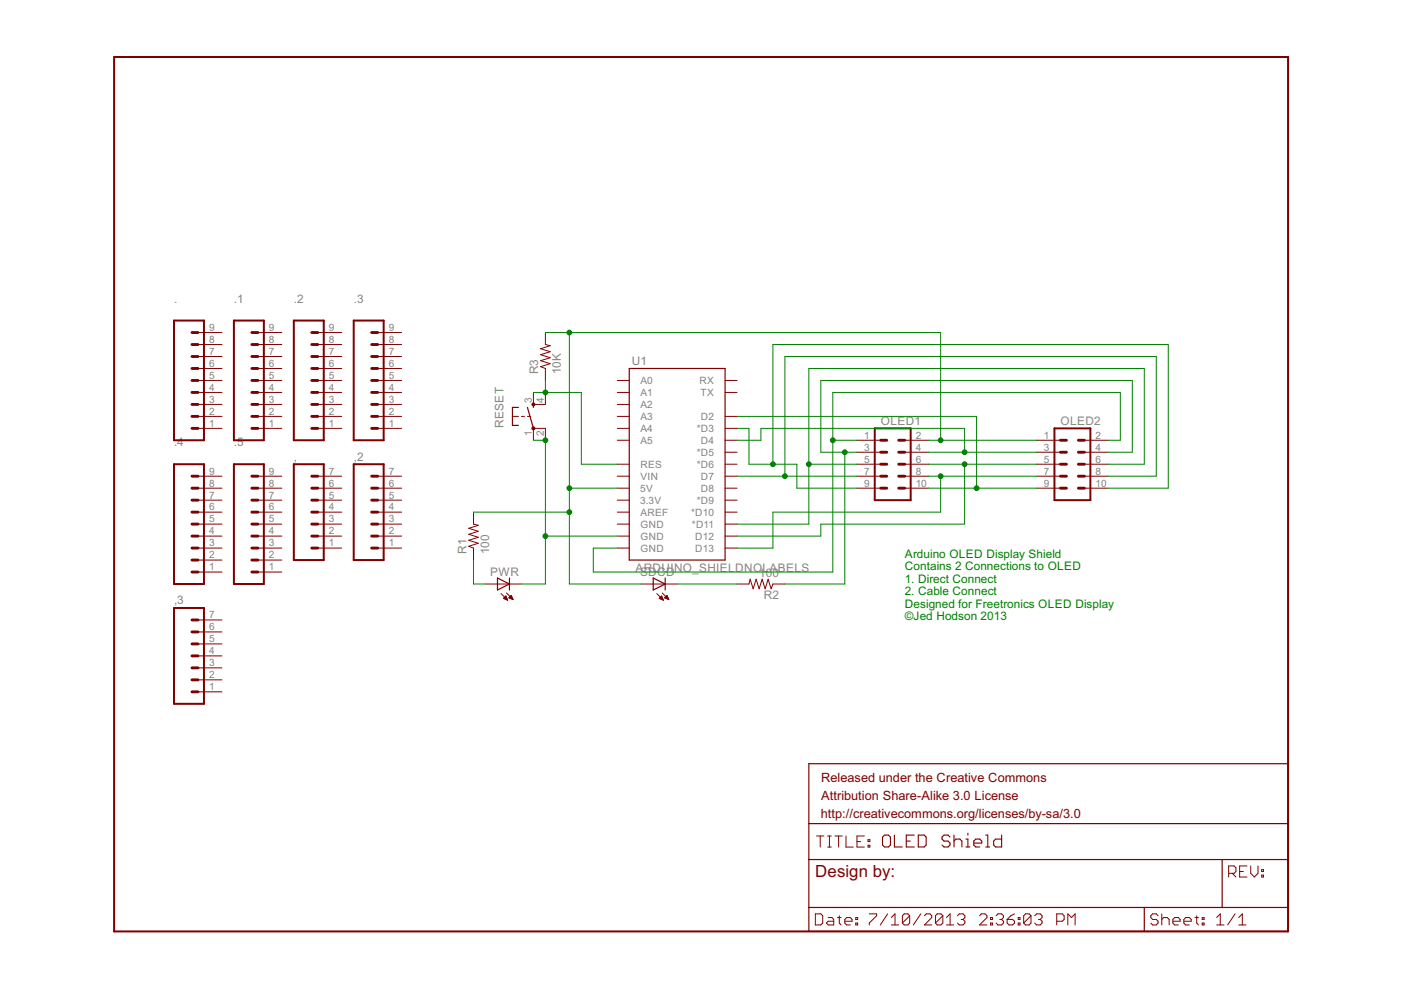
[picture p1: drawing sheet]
<svg xmlns="http://www.w3.org/2000/svg" width="297mm" height="210mm" viewBox="0 0 297 210" stroke-linecap="round" stroke-linejoin="round" font-family="sans-serif">
<g fill="none" stroke="#800000" stroke-width=".25">
<path d="M133.4 78.1h20.3v40.6h-20.3zM109.9 86.4h-1.3v3.8h1.3M111.8 86.4l1.3 4.4M113.1 85.7v.7M105.5 122.6l2.5 1.2-2.5 1.3zM108 122.6v2.5M138.5 122.6l2.5 1.2-2.5 1.3zM141 122.6v2.5M171.5 161.9h101.6v35.6h-101.6zM171.5 174.6h101.6M171.5 182.2h101.6M171.5 192.4h101.6"/>
<path d="M242.6 192.4v5.1M259.1 182.2v10.2"/>
</g>
<g fill="none" stroke="#800000" stroke-width=".21">
<path d="M42 78.1h5.1M42 75.6h5.1M42 73h5.1M42 70.5h5.1M54.7 78.1h5.1M54.7 75.6h5.1M54.7 73h5.1M54.7 70.5h5.1M67.4 78.1h5.1M67.4 75.6h5.1M67.4 73h5.1M67.4 70.5h5.1"/>
<path d="M80.1 78.1h5.1M80.1 75.6h5.1M80.1 73h5.1M80.1 70.5h5.1M115.6 70.5v2.5l1 .3-2 .6 2 .7-2 .6 2 .6-2 .7 2 .6-2 .6 1 .4v2.6M42 80.7h5.1M42 83.2h5.1M42 88.3h5.1M42 90.8h5.1M42 85.7h5.1M54.7 80.7h5.1M54.7 83.2h5.1"/>
<path d="M54.7 88.3h5.1M54.7 90.8h5.1M54.7 85.7h5.1M67.4 80.7h5.1M67.4 83.2h5.1M67.4 88.3h5.1M67.4 90.8h5.1M67.4 85.7h5.1M80.1 80.7h5.1M80.1 83.2h5.1M80.1 88.3h5.1M80.1 90.8h5.1"/>
<path d="M80.1 85.7h5.1M108.6 88.3h1.3M110.6 88.3h.6M111.8 88.3h.7M113.1 93.3v-2.5h2.5v2.5M113.1 83.2v2.5h2.5v-2.5M130.9 80.7h2.5M130.9 83.2h2.5M130.9 88.3h2.5M130.9 90.8h2.5M130.9 93.3h2.5M130.9 98.4h2.5"/>
<path d="M130.9 85.7h2.5M153.7 80.7h2.6M153.7 83.2h2.6M153.7 88.3h2.6M153.7 90.8h2.6M153.7 93.3h2.6M153.7 95.9h2.6M153.7 98.4h2.6M181.7 93.3h5M181.7 95.9h5M181.7 98.4h5M191.8 93.3h5.1"/>
<path d="M191.8 95.9h5.1M191.8 98.4h5.1M219.8 93.3h5M219.8 95.9h5M219.8 98.4h5M229.9 93.3h5.1M229.9 95.9h5.1M229.9 98.4h5.1M42 101h5.1M42 103.5h5.1M42 106h5.1M42 108.6h5.1"/>
<path d="M42 111.1h5.1M42 113.7h5.1M42 116.2h5.1M42 118.7h5.1M54.7 101h5.1M54.7 103.5h5.1M54.7 106h5.1M54.7 108.6h5.1M54.7 111.1h5.1M54.7 113.7h5.1M54.7 116.2h5.1M54.7 118.7h5.1"/>
<path d="M67.4 101h5.1M67.4 103.5h5.1M67.4 106h5.1M67.4 108.6h5.1M67.4 111.1h5.1M67.4 113.7h5.1M67.4 116.2h5.1M80.1 101h5.1M80.1 103.5h5.1M80.1 106h5.1M80.1 108.6h5.1M80.1 111.1h5.1"/>
<path d="M80.1 113.7h5.1M80.1 116.2h5.1M100.4 108.6v2.5l1 .3-2 .6 2 .6-2 .7 2 .6-2 .7 2 .6-2 .6 1 .4v2.5M130.9 101h2.5M130.9 103.5h2.5M130.9 106h2.5M130.9 108.6h2.5M130.9 111.1h2.5M130.9 113.7h2.5M130.9 116.2h2.5M153.7 101h2.6M153.7 103.5h2.6"/>
<path d="M153.7 106h2.6M153.7 108.6h2.6M153.7 111.1h2.6M153.7 113.7h2.6M153.7 116.2h2.6M181.7 101h5M181.7 103.5h5M191.8 101h5.1M191.8 103.5h5.1M219.8 101h5M219.8 103.5h5M229.9 101h5.1"/>
<path d="M229.9 103.5h5.1M42 121.3h5.1M42 139.1h5.1M42 136.5h5.1M42 134h5.1M42 131.4h5.1M54.7 121.3h5.1M102.9 123.8h7.7M106.2 125.9l1.4 1.4M106.7 126.9l.6-.5 .3 .9zM106.8 126.9h.7M106.8 126.8h.6"/>
<path d="M107 126.7h.4M107.1 126.6h.2M107.1 127h.4M107.2 126.4h.1M107.4 125.7l1.4 1.4M107.4 127.1h.2M107.9 126.7l.5-.5 .4 .9zM108 126.8h.6M108 126.7h.6M108.1 126.6h.4M108.2 126.4h.3M108.2 126.9h.5"/>
<path d="M108.3 126.3h.1M108.5 127h.2M136 123.8h7.6M139.3 125.9l1.4 1.4M139.8 126.9l.5-.5 .4 .9zM139.8 126.9h.7M139.8 126.8h.6M140 126.7h.4M140.1 126.6h.2M140.1 127h.4M140.2 126.4h.1M140.4 127.1h.2"/>
<path d="M140.4 125.7l1.4 1.4M140.9 126.7l.5-.5 .4 .9zM141 126.7h.6M141 126.8h.6M141.1 126.6h.4M141.2 126.4h.3M141.3 126.9h.4M141.4 126.3h.1M141.5 127h.3M156.3 123.8h2.5l.2-1 .7 2 .6-2 .7 2 .6-2 .6 2 .7-2 .6 2 .4-1h2.5M42 146.7h5.1M42 144.1h5.1"/>
<path d="M42 141.6h5.1M173.1 177.2h1.6M173.9 177.2v2.4M175.5 177.2h.8M175.5 179.6h.8M175.9 177.2v2.4M177 177.2h1.6M177.8 177.2v2.4M179.4 177.2v2.4h1.5M181.7 178.4h.8M183.3 177.2h-1.6v2.4h1.6M184 179.2h.4v.4h-.4z"/>
<path d="M184 178h.4v.4h-.4zM172.9 193.8h1.1l.4 .4v1.5l-.4 .4h-1.1zM175.6 194.5h.8l.4 .4v1.2h-1.2l-.4-.4 .4-.4h1.2M177.5 194.5h.8M177.9 194.2v1.5l.4 .4M179.1 195.3h1.6v-.4l-.4-.4h-.8l-.4 .4v.8l.4 .4h.8M181.4 195.7h.4v.4h-.4zM181.4 194.5h.4v.4h-.4zM184.3 193.8h1.6v.4l-1.6 1.5v.4M188.2 193.8l-1.6 2.3M189 196.1h1.5M189 194.5l.8-.7v2.3"/>
<path d="M192.9 194.2v1.5l-.4 .4h-.8l-.4-.4M192.9 194.2l-.4-.4h-.8l-.4 .4v1.5M192.9 194.2l-1.6 1.5M195.2 193.8l-1.5 2.3M196 194.2l.4-.4h.8l.3 .4v.3l-1.5 1.6h1.5M199.9 194.2v1.5l-.4 .4h-.8l-.4-.4M199.9 194.2l-.4-.4h-.8l-.4 .4v1.5M199.9 194.2l-1.6 1.5M200.7 196.1h1.5M200.7 194.5l.7-.7v2.3M203 194.2l.4-.4h.8l.4 .4v.3l-.4 .4M203.8 194.9h.4"/>
<path d="M204.2 194.9l.4 .4v.4l-.4 .4h-.8l-.4-.4M207.7 194.2l.4-.4h.8l.4 .4v.3l-1.6 1.6h1.6M210 195.7h.4v.4h-.4zM210 194.5h.4v.4h-.4zM211.2 194.2l.4-.4h.8l.3 .4v.3l-.3 .4M212 194.9h.4M212.4 194.9l.3 .4v.4l-.3 .4h-.8l-.4-.4M213.5 194.9h1.2l.4 .4v.4l-.4 .4h-.8l-.4-.4zM215.1 193.8l-.8 .4-.8 .7M215.9 195.7h.4v.4h-.4zM215.9 194.5h.4v.4h-.4zM218.6 194.2v1.5l-.4 .4h-.8l-.4-.4"/>
<path d="M218.6 194.2l-.4-.4h-.8l-.4 .4v1.5M218.6 194.2l-1.6 1.5M219.4 194.2l.4-.4h.8l.3 .4v.3l-.3 .4M220.2 194.9h.4M220.6 194.9l.3 .4v.4l-.3 .4h-.8l-.4-.4M224 195.3h1.2l.4-.4v-.7l-.4-.4h-1.2v2.3M226.4 196.1v-2.3l.8 .7 .7-.7v2.3M245.5 194.2l-.3-.4h-.8l-.4 .4v.3l.4 .4h.8l.3 .4v.4l-.3 .4h-.8l-.4-.4M246.3 194.9l.4-.4h.8l.4 .4v1.2M246.3 193.8v2.3M248.7 195.3h1.5v-.4l-.4-.4h-.8l-.3 .4v.8l.3 .4h.8M251 195.3h1.6v-.4l-.4-.4h-.8l-.4 .4v.8l.4 .4h.8"/>
<path d="M253.3 194.5h.8M253.7 194.2v1.5l.4 .4M254.9 195.7h.4v.4h-.4zM254.9 194.5h.4v.4h-.4zM258 196.1h1.5M258 194.5l.7-.7v2.3M260.5 185.2h1.2l.3-.4v-.8l-.3-.4h-1.2v2.3M261.3 185.2l.7 .7M261.9 193.8l-1.6 2.3M262.6 196.1h1.6M262.6 194.5l.8-.7v2.3M262.8 184.8h.8"/>
<path d="M264.4 183.6h-1.6v2.3h1.6M265.2 183.6v1.6l.7 .7 .8-.7v-1.6M267.5 185.5h.4v.4h-.4zM267.5 184.4h.4v.4h-.4z"/>
</g>
<path d="M24.2 12.1h248.9v185.4h-248.9zM36.9 68h6.3v25.3h-6.3zM49.6 68h6.3v25.3h-6.3zM62.3 68h6.3v25.3h-6.3zM75 68h6.3v25.3h-6.3zM36.9 98.4h6.3v25.4h-6.3zM49.6 98.4h6.3v25.4h-6.3zM62.3 98.4h6.3v20.3h-6.3zM75 98.4h6.3v20.3h-6.3zM185.5 90.8h7.6v15.2h-7.6zM223.6 90.8h7.6v15.2h-7.6zM36.9 128.9h6.3v20.3h-6.3z" fill="none" stroke="#800000" stroke-width=".42"/>
<g fill="none" stroke="#800000" stroke-width=".61">
<path d="M40.7 78.1h1.3M40.7 75.6h1.3M40.7 73h1.3M40.7 70.5h1.3M53.4 78.1h1.3M53.4 75.6h1.3M53.4 73h1.3M53.4 70.5h1.3M66.1 78.1h1.3M66.1 75.6h1.3M66.1 73h1.3M66.1 70.5h1.3"/>
<path d="M78.8 78.1h1.3M78.8 75.6h1.3M78.8 73h1.3M78.8 70.5h1.3M40.7 85.7h1.3M40.7 88.3h1.3M40.7 90.8h1.3M40.7 80.7h1.3M40.7 83.2h1.3M53.4 85.7h1.3M53.4 88.3h1.3M53.4 90.8h1.3"/>
<path d="M53.4 80.7h1.3M53.4 83.2h1.3M66.1 85.7h1.3M66.1 88.3h1.3M66.1 90.8h1.3M66.1 80.7h1.3M66.1 83.2h1.3M78.8 85.7h1.3M78.8 88.3h1.3M78.8 90.8h1.3M78.8 80.7h1.3M78.8 83.2h1.3"/>
<path d="M186.7 98.4h1.3M186.7 93.3h1.3M186.7 95.9h1.3M190.5 98.4h1.3M190.5 93.3h1.3M190.5 95.9h1.3M224.8 98.4h1.3M224.8 93.3h1.3M224.8 95.9h1.3M228.6 98.4h1.3M228.6 93.3h1.3M228.6 95.9h1.3"/>
<path d="M40.7 101h1.3M40.7 103.5h1.3M40.7 116.2h1.3M40.7 118.7h1.3M40.7 111.1h1.3M40.7 113.7h1.3M40.7 108.6h1.3M40.7 106h1.3M53.4 101h1.3M53.4 103.5h1.3M53.4 116.2h1.3M53.4 118.7h1.3"/>
<path d="M53.4 111.1h1.3M53.4 113.7h1.3M53.4 108.6h1.3M53.4 106h1.3M66.1 101h1.3M66.1 103.5h1.3M66.1 116.2h1.3M66.1 111.1h1.3M66.1 113.7h1.3M66.1 108.6h1.3M66.1 106h1.3M78.8 101h1.3"/>
<path d="M78.8 103.5h1.3M78.8 116.2h1.3M78.8 111.1h1.3M78.8 113.7h1.3M78.8 108.6h1.3M78.8 106h1.3M186.7 101h1.3M186.7 103.5h1.3M190.5 101h1.3M190.5 103.5h1.3M224.8 101h1.3M224.8 103.5h1.3"/>
<path d="M228.6 101h1.3M228.6 103.5h1.3M40.7 121.3h1.3M40.7 136.5h1.3M40.7 139.1h1.3M40.7 134h1.3M40.7 131.4h1.3M53.4 121.3h1.3M40.7 141.6h1.3M40.7 144.1h1.3M40.7 146.7h1.3"/>
</g>
<g fill="#800000" stroke="#800000" stroke-width=".21">
<path d="M112.9 90.6h.4v.5h-.4z" fill-rule="evenodd"/>
<circle cx="113.1" cy="85.7" r=".33"/>
</g>
<g fill="none" stroke="#800000" stroke-width=".23">
<path d="M187.5 177.1h.9l.4 .4v1.7l-.4 .4h-.9l-.4-.4v-1.7zM189.6 177.1v2.5h1.7M192.2 178.3h.8M193.8 177.1h-1.6v2.5h1.6M194.7 177.1h1.2l.5 .4v1.7l-.5 .4h-1.2zM201.4 177.5l-.4-.4h-.8l-.5 .4v.4l.5 .4h.8l.4 .5v.4l-.4 .4h-.8l-.5-.4M202.3 177.1v2.5M202.3 178.3l.4-.4h.8l.4 .4v1.3M204.8 179.6h.8M204.8 177.9h.4v1.7M205.2 176.7v.4M206.5 178.8h1.7v-.5l-.5-.4h-.8l-.4 .4v.9l.4 .4h.8"/>
<path d="M209 177.1h.4v2.5M209 179.6h.8M212.4 177.1v2.5h-1.3l-.4-.4v-.9l.4-.4h1.3"/>
</g>
<g fill="none" stroke="#008000" stroke-width=".21">
<path d="M115.6 70.5h83.8v22.8M120.7 70.5v53.3h15.3M113.1 93.3h2.5v30.5h-5M113.1 83.2h10.2v15.2h7.6M115.6 80.7v2.5M156.3 90.8h2.5v7.6h10.2v5.1h12.7M156.3 93.3h5v-2.5h43.2v5.1M156.3 88.3h50.8v15.2M163.9 98.4v-25.4h83.8v30.5h-12.7M171.5 98.4h10.2M176.6 93.3h5.1M179.1 95.9v27.9h-12.7"/>
<path d="M181.7 95.9h-7.7v-15.2h66.1v15.2h-5.1M196.9 93.3h22.9M196.9 95.9h22.9M196.9 98.4h22.9M204.5 98.4v12.7h-30.5v2.6h-17.7M235 93.3h2.5v-10.1h-60.9v38.1h-50.8v-5.1h5.1M235 98.4h7.6v-20.3h-71.1v33h-15.2M100.4 108.6h20.3M100.4 118.7v5.1h2.5M115.6 113.7h15.3M120.7 103.5h10.2M156.3 101h25.4"/>
<path d="M166.4 101v-25.4h78.8v25.4h-10.2M196.9 103.5h22.9M196.9 101h22.9M199.4 101v7.6h-35.5v7.6h-7.6M143.6 123.8h12.7"/>
</g>
<g fill="#008000" stroke="#008000" stroke-width=".21">
<circle cx="120.7" cy="103.5" r=".51"/>
<circle cx="199.4" cy="93.3" r=".51"/>
<circle cx="120.7" cy="70.5" r=".51"/>
<circle cx="120.7" cy="108.6" r=".51"/>
<circle cx="179.1" cy="95.9" r=".51"/>
<circle cx="176.6" cy="93.3" r=".51"/>
<circle cx="204.5" cy="95.9" r=".51"/>
<circle cx="204.5" cy="98.4" r=".51"/>
<circle cx="171.5" cy="98.4" r=".51"/>
<circle cx="199.4" cy="101" r=".51"/>
<circle cx="166.4" cy="101" r=".51"/>
<circle cx="163.9" cy="98.4" r=".51"/>
<circle cx="207.1" cy="103.5" r=".51"/>
<circle cx="115.6" cy="93.3" r=".51"/>
<circle cx="115.6" cy="113.7" r=".51"/>
<circle cx="115.6" cy="83.2" r=".51"/>
</g>
<text font-size="4" fill="#800000" x="172.8" y="186">Design by:</text>
<g font-size="3" fill="#800000">
<text x="174.1" y="165.7">Released under the Creative Commons</text>
<text x="174" y="173.4">http://creativecommons.org/licenses/by-sa/3.0</text>
<text x="174.1" y="169.5">Attribution Share-Alike 3.0 License</text>
</g>
<g font-size="2.8" fill="#808080">
<text x="36.9" y="64.2">.</text>
<text x="49.6" y="64.2">.1</text>
<text x="62.3" y="64.2">.2</text>
<text x="75" y="64.2">.3</text>
<text x="134" y="77.4">U1</text>
<text x="114.1" y="79.3" transform="rotate(-90 114.1 79.3)">R3</text>
<text x="118.9" y="79.4" transform="rotate(-90 118.9 79.4)">10K</text>
<text x="36.9" y="94.6">.4</text>
<text x="49.6" y="94.6">.5</text>
<text x="106.7" y="90.8" transform="rotate(-90 106.7 90.8)">RESET</text>
<text x="186.8" y="90.1">OLED1</text>
<text x="224.9" y="90.1">OLED2</text>
<text x="62.3" y="97.7">,</text>
<text x="75" y="97.7">,2</text>
<text x="98.9" y="117.4" transform="rotate(-90 98.9 117.4)">R1</text>
<text x="103.7" y="117.5" transform="rotate(-90 103.7 117.5)">100</text>
<text x="103.9" y="122.1">PWR</text>
<text x="134.7" y="121.3">ARDUINO_SHIELDNOLABELS</text>
<text x="135.7" y="122.1">SDCD</text>
<text x="161" y="122.3">100</text>
<text x="36.9" y="128.1">,3</text>
<text x="161.9" y="127.1">R2</text>
</g>
<g font-size="2.8" fill="#008000">
<text x="191.9" y="118.2">Arduino OLED Display Shield</text>
<text x="191.8" y="123.6">1. Direct Connect</text>
<text x="191.9" y="120.9">Contains 2 Connections to OLED</text>
<text x="191.8" y="126.2">2. Cable Connect</text>
<text x="191.8" y="131.4">©Jed Hodson 2013</text>
<text x="191.9" y="128.9">Designed for Freetronics OLED Display</text>
</g>
<g font-size="2.4" fill="#808080">
<text x="44.3" y="70.1">9</text>
<text x="57" y="70.1">9</text>
<text x="69.7" y="70.1">9</text>
<text x="82.4" y="70.1">9</text>
<text x="44.3" y="77.8">6</text>
<text x="44.3" y="75.2">7</text>
<text x="44.3" y="72.7">8</text>
<text x="57" y="77.8">6</text>
<text x="57" y="75.2">7</text>
<text x="57" y="72.7">8</text>
<text x="69.7" y="77.8">6</text>
<text x="69.7" y="75.2">7</text>
<text x="69.7" y="72.7">8</text>
<text x="82.4" y="77.8">6</text>
<text x="82.4" y="75.2">7</text>
<text x="82.4" y="72.7">8</text>
<text x="44.3" y="82.8">4</text>
<text x="44.3" y="80.3">5</text>
<text x="57" y="82.8">4</text>
<text x="57" y="80.3">5</text>
<text x="69.7" y="82.8">4</text>
<text x="69.7" y="80.3">5</text>
<text x="82.4" y="82.8">4</text>
<text x="82.4" y="80.3">5</text>
<text x="135.8" y="81.4">A0</text>
<text x="135.8" y="84">A1</text>
<text x="148.3" y="81.4">RX</text>
<text x="148.5" y="84">TX</text>
<text x="44.3" y="87.9">2</text>
<text x="44.3" y="85.4">3</text>
<text x="57" y="87.9">2</text>
<text x="57" y="85.4">3</text>
<text x="69.7" y="87.9">2</text>
<text x="69.7" y="85.4">3</text>
<text x="82.4" y="87.9">2</text>
<text x="82.4" y="85.4">3</text>
<text x="112.7" y="85.4" transform="rotate(-90 112.7 85.4)">3</text>
<text x="115.3" y="85.4" transform="rotate(-90 115.3 85.4)">4</text>
<text x="135.8" y="86.5">A2</text>
<text x="135.8" y="89">A3</text>
<text x="148.6" y="89">D2</text>
<text x="44.3" y="90.5">1</text>
<text x="57" y="90.5">1</text>
<text x="69.7" y="90.5">1</text>
<text x="82.4" y="90.5">1</text>
<text x="112.7" y="92.4" transform="rotate(-90 112.7 92.4)">1</text>
<text x="115.3" y="92.4" transform="rotate(-90 115.3 92.4)">2</text>
<text x="135.8" y="91.6">A4</text>
<text x="135.8" y="94.1">A5</text>
<text x="147.7" y="91.6">*D3</text>
<text x="148.6" y="94.1">D4</text>
<text x="183.2" y="95.5">3</text>
<text x="183.2" y="93">1</text>
<text x="194.2" y="95.5">4</text>
<text x="194.2" y="93">2</text>
<text x="221.3" y="95.5">3</text>
<text x="221.3" y="93">1</text>
<text x="232.2" y="95.5">4</text>
<text x="232.2" y="93">2</text>
<text x="44.3" y="100.6">9</text>
<text x="57" y="100.6">9</text>
<text x="69.7" y="100.6">7</text>
<text x="82.4" y="100.6">7</text>
<text x="135.8" y="101.7">VIN</text>
<text x="135.8" y="99.2">RES</text>
<text x="147.7" y="96.7">*D5</text>
<text x="147.7" y="99.2">*D6</text>
<text x="148.6" y="101.7">D7</text>
<text x="183.2" y="100.6">7</text>
<text x="183.2" y="98.1">5</text>
<text x="194.2" y="100.6">8</text>
<text x="194.2" y="98.1">6</text>
<text x="221.3" y="100.6">7</text>
<text x="221.3" y="98.1">5</text>
<text x="232.2" y="100.6">8</text>
<text x="232.2" y="98.1">6</text>
<text x="44.3" y="105.7">7</text>
<text x="44.3" y="103.2">8</text>
<text x="57" y="105.7">7</text>
<text x="57" y="103.2">8</text>
<text x="69.7" y="105.7">5</text>
<text x="69.7" y="103.2">6</text>
<text x="82.4" y="105.7">5</text>
<text x="82.4" y="103.2">6</text>
<text x="135.7" y="104.3">5V</text>
<text x="135.7" y="106.8">3.3V</text>
<text x="147.7" y="106.8">*D9</text>
<text x="148.6" y="104.3">D8</text>
<text x="183.2" y="103.2">9</text>
<text x="194.2" y="103.2">10</text>
<text x="221.3" y="103.2">9</text>
<text x="232.2" y="103.2">10</text>
<text x="44.3" y="113.3">4</text>
<text x="44.3" y="110.8">5</text>
<text x="44.3" y="108.2">6</text>
<text x="57" y="113.3">4</text>
<text x="57" y="110.8">5</text>
<text x="57" y="108.2">6</text>
<text x="69.7" y="113.3">2</text>
<text x="69.7" y="110.8">3</text>
<text x="69.7" y="108.2">4</text>
<text x="82.4" y="113.3">2</text>
<text x="82.4" y="110.8">3</text>
<text x="82.4" y="108.2">4</text>
<text x="135.8" y="109.4">AREF</text>
<text x="135.8" y="111.9">GND</text>
<text x="146.6" y="109.4">*D10</text>
<text x="146.7" y="111.9">*D11</text>
<text x="44.3" y="118.4">2</text>
<text x="44.3" y="115.9">3</text>
<text x="57" y="118.4">2</text>
<text x="57" y="115.9">3</text>
<text x="69.7" y="115.9">1</text>
<text x="82.4" y="115.9">1</text>
<text x="135.8" y="114.4">GND</text>
<text x="135.8" y="117">GND</text>
<text x="147.4" y="114.4">D12</text>
<text x="147.4" y="117">D13</text>
<text x="44.3" y="120.9">1</text>
<text x="57" y="120.9">1</text>
<text x="44.3" y="131.1">7</text>
<text x="44.3" y="136.2">5</text>
<text x="44.3" y="133.6">6</text>
<text x="44.3" y="143.8">2</text>
<text x="44.3" y="141.3">3</text>
<text x="44.3" y="138.7">4</text>
<text x="44.3" y="146.3">1</text>
</g>
</svg>
